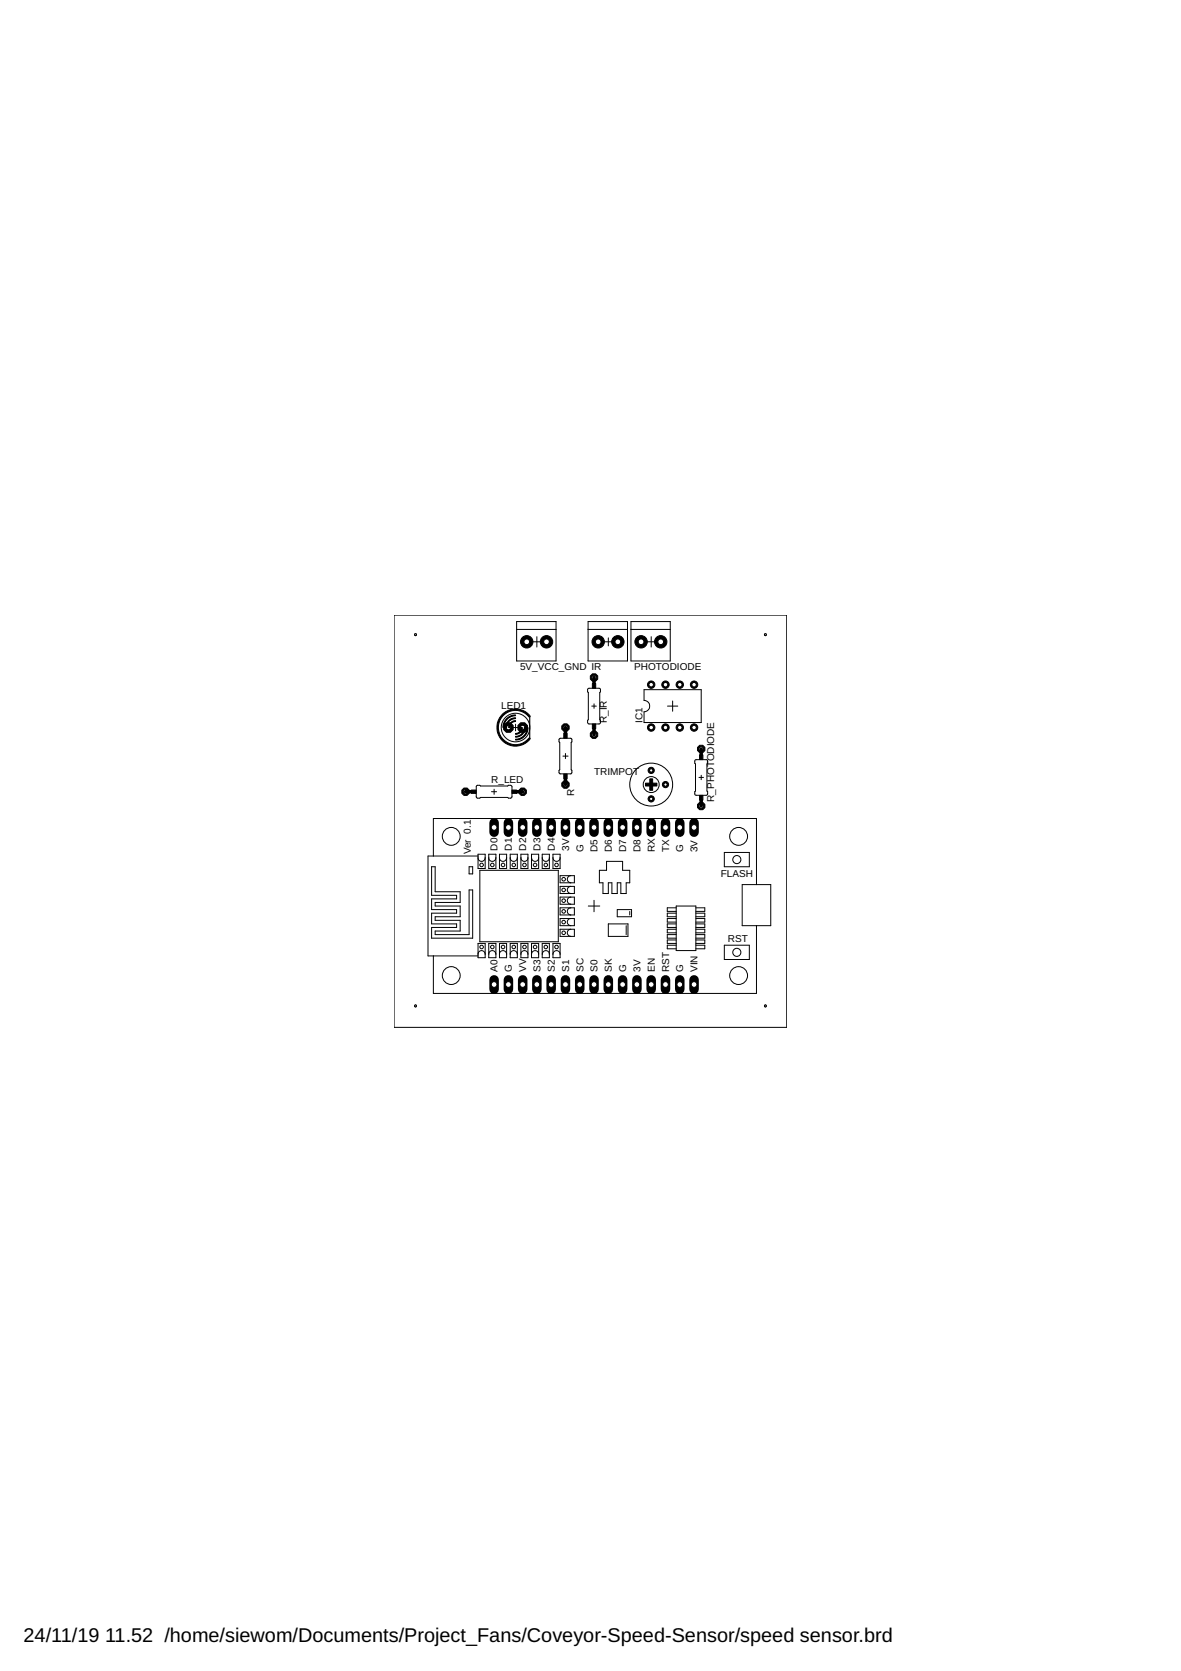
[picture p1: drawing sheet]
<svg xmlns="http://www.w3.org/2000/svg" width="210mm" height="297mm" viewBox="0 0 210 297" stroke-linecap="round" stroke-linejoin="round" font-family="sans-serif">
<circle cx="115.7" cy="129.3" r=".66" fill="#000" stroke="#000" stroke-width=".18"/>
<circle cx="115.7" cy="129.3" r=".4" fill="#fff" stroke="#000" stroke-width=".18"/>
<circle cx="118.3" cy="129.3" r=".66" fill="#000" stroke="#000" stroke-width=".18"/>
<circle cx="118.3" cy="129.3" r=".4" fill="#fff" stroke="#000" stroke-width=".18"/>
<circle cx="118.3" cy="121.7" r=".66" fill="#000" stroke="#000" stroke-width=".18"/>
<circle cx="118.3" cy="121.7" r=".4" fill="#fff" stroke="#000" stroke-width=".18"/>
<circle cx="115.7" cy="121.7" r=".66" fill="#000" stroke="#000" stroke-width=".18"/>
<circle cx="115.7" cy="121.7" r=".4" fill="#fff" stroke="#000" stroke-width=".18"/>
<circle cx="120.8" cy="129.3" r=".66" fill="#000" stroke="#000" stroke-width=".18"/>
<circle cx="120.8" cy="129.3" r=".4" fill="#fff" stroke="#000" stroke-width=".18"/>
<circle cx="123.4" cy="129.3" r=".66" fill="#000" stroke="#000" stroke-width=".18"/>
<circle cx="123.4" cy="129.3" r=".4" fill="#fff" stroke="#000" stroke-width=".18"/>
<circle cx="120.8" cy="121.7" r=".66" fill="#000" stroke="#000" stroke-width=".18"/>
<circle cx="120.8" cy="121.7" r=".4" fill="#fff" stroke="#000" stroke-width=".18"/>
<circle cx="123.4" cy="121.7" r=".66" fill="#000" stroke="#000" stroke-width=".18"/>
<circle cx="123.4" cy="121.7" r=".4" fill="#fff" stroke="#000" stroke-width=".18"/>
<circle cx="90.4" cy="129.3" r=".92" fill="#000" stroke="#000" stroke-width=".18"/>
<circle cx="90.4" cy="129.3" r=".4" fill="#fff" stroke="#000" stroke-width=".18"/>
<circle cx="92.9" cy="129.3" r=".92" fill="#000" stroke="#000" stroke-width=".18"/>
<circle cx="92.9" cy="129.3" r=".4" fill="#fff" stroke="#000" stroke-width=".18"/>
<circle cx="100.5" cy="129.3" r=".71" fill="#000" stroke="#000" stroke-width=".18"/>
<circle cx="100.5" cy="129.3" r=".4" fill="#fff" stroke="#000" stroke-width=".18"/>
<circle cx="100.5" cy="139.5" r=".71" fill="#000" stroke="#000" stroke-width=".18"/>
<circle cx="100.5" cy="139.5" r=".4" fill="#fff" stroke="#000" stroke-width=".18"/>
<circle cx="115.7" cy="142" r=".55" fill="#000" stroke="#000" stroke-width=".18"/>
<circle cx="115.7" cy="142" r=".3" fill="#fff" stroke="#000" stroke-width=".18"/>
<circle cx="118.3" cy="139.5" r=".55" fill="#000" stroke="#000" stroke-width=".18"/>
<circle cx="118.3" cy="139.5" r=".3" fill="#fff" stroke="#000" stroke-width=".18"/>
<circle cx="115.7" cy="136.9" r=".55" fill="#000" stroke="#000" stroke-width=".18"/>
<circle cx="115.7" cy="136.9" r=".3" fill="#fff" stroke="#000" stroke-width=".18"/>
<circle cx="82.7" cy="140.7" r=".71" fill="#000" stroke="#000" stroke-width=".18"/>
<circle cx="82.7" cy="140.7" r=".4" fill="#fff" stroke="#000" stroke-width=".18"/>
<circle cx="92.9" cy="140.7" r=".71" fill="#000" stroke="#000" stroke-width=".18"/>
<circle cx="92.9" cy="140.7" r=".4" fill="#fff" stroke="#000" stroke-width=".18"/>
<circle cx="105.6" cy="130.6" r=".71" fill="#000" stroke="#000" stroke-width=".18"/>
<circle cx="105.6" cy="130.6" r=".4" fill="#fff" stroke="#000" stroke-width=".18"/>
<circle cx="105.6" cy="120.4" r=".71" fill="#000" stroke="#000" stroke-width=".18"/>
<circle cx="105.6" cy="120.4" r=".4" fill="#fff" stroke="#000" stroke-width=".18"/>
<circle cx="124.6" cy="143.3" r=".71" fill="#000" stroke="#000" stroke-width=".18"/>
<circle cx="124.6" cy="143.3" r=".4" fill="#fff" stroke="#000" stroke-width=".18"/>
<circle cx="124.6" cy="133.1" r=".71" fill="#000" stroke="#000" stroke-width=".18"/>
<circle cx="124.6" cy="133.1" r=".4" fill="#fff" stroke="#000" stroke-width=".18"/>
<path d="M87.8 174.2v1.7" fill="none" stroke="#000" stroke-width="1.7"/>
<circle cx="87.8" cy="175" r=".51" fill="#fff" stroke="#000" stroke-width=".18"/>
<path d="M90.4 174.2v1.7" fill="none" stroke="#000" stroke-width="1.7"/>
<circle cx="90.4" cy="175" r=".51" fill="#fff" stroke="#000" stroke-width=".18"/>
<path d="M92.9 174.2v1.7" fill="none" stroke="#000" stroke-width="1.7"/>
<circle cx="92.9" cy="175" r=".51" fill="#fff" stroke="#000" stroke-width=".18"/>
<path d="M95.4 174.2v1.7" fill="none" stroke="#000" stroke-width="1.7"/>
<circle cx="95.4" cy="175" r=".51" fill="#fff" stroke="#000" stroke-width=".18"/>
<path d="M98 174.2v1.7" fill="none" stroke="#000" stroke-width="1.7"/>
<circle cx="98" cy="175" r=".51" fill="#fff" stroke="#000" stroke-width=".18"/>
<path d="M100.5 174.2v1.7" fill="none" stroke="#000" stroke-width="1.7"/>
<circle cx="100.5" cy="175" r=".51" fill="#fff" stroke="#000" stroke-width=".18"/>
<path d="M103 174.2v1.7" fill="none" stroke="#000" stroke-width="1.7"/>
<circle cx="103" cy="175" r=".51" fill="#fff" stroke="#000" stroke-width=".18"/>
<path d="M105.6 174.2v1.7" fill="none" stroke="#000" stroke-width="1.7"/>
<circle cx="105.6" cy="175" r=".51" fill="#fff" stroke="#000" stroke-width=".18"/>
<path d="M108.1 174.2v1.7" fill="none" stroke="#000" stroke-width="1.7"/>
<circle cx="108.1" cy="175" r=".51" fill="#fff" stroke="#000" stroke-width=".18"/>
<path d="M110.7 174.2v1.7" fill="none" stroke="#000" stroke-width="1.7"/>
<circle cx="110.7" cy="175" r=".51" fill="#fff" stroke="#000" stroke-width=".18"/>
<path d="M113.2 174.2v1.7" fill="none" stroke="#000" stroke-width="1.7"/>
<circle cx="113.2" cy="175" r=".51" fill="#fff" stroke="#000" stroke-width=".18"/>
<path d="M115.7 174.2v1.7" fill="none" stroke="#000" stroke-width="1.7"/>
<circle cx="115.7" cy="175" r=".51" fill="#fff" stroke="#000" stroke-width=".18"/>
<path d="M118.3 174.2v1.7" fill="none" stroke="#000" stroke-width="1.7"/>
<circle cx="118.3" cy="175" r=".51" fill="#fff" stroke="#000" stroke-width=".18"/>
<path d="M120.8 174.2v1.7" fill="none" stroke="#000" stroke-width="1.7"/>
<circle cx="120.8" cy="175" r=".51" fill="#fff" stroke="#000" stroke-width=".18"/>
<path d="M123.4 174.2v1.7" fill="none" stroke="#000" stroke-width="1.7"/>
<circle cx="123.4" cy="175" r=".51" fill="#fff" stroke="#000" stroke-width=".18"/>
<path d="M123.4 146.3v1.6" fill="none" stroke="#000" stroke-width="1.7"/>
<circle cx="123.4" cy="147.1" r=".51" fill="#fff" stroke="#000" stroke-width=".18"/>
<path d="M120.8 146.3v1.6" fill="none" stroke="#000" stroke-width="1.7"/>
<circle cx="120.8" cy="147.1" r=".51" fill="#fff" stroke="#000" stroke-width=".18"/>
<path d="M118.3 146.3v1.6" fill="none" stroke="#000" stroke-width="1.7"/>
<circle cx="118.3" cy="147.1" r=".51" fill="#fff" stroke="#000" stroke-width=".18"/>
<path d="M115.7 146.3v1.6" fill="none" stroke="#000" stroke-width="1.7"/>
<circle cx="115.7" cy="147.1" r=".51" fill="#fff" stroke="#000" stroke-width=".18"/>
<path d="M113.2 146.3v1.6" fill="none" stroke="#000" stroke-width="1.7"/>
<circle cx="113.2" cy="147.1" r=".51" fill="#fff" stroke="#000" stroke-width=".18"/>
<path d="M110.7 146.3v1.6" fill="none" stroke="#000" stroke-width="1.7"/>
<circle cx="110.7" cy="147.1" r=".51" fill="#fff" stroke="#000" stroke-width=".18"/>
<path d="M108.1 146.3v1.6" fill="none" stroke="#000" stroke-width="1.7"/>
<circle cx="108.1" cy="147.1" r=".51" fill="#fff" stroke="#000" stroke-width=".18"/>
<path d="M105.6 146.3v1.6" fill="none" stroke="#000" stroke-width="1.7"/>
<circle cx="105.6" cy="147.1" r=".51" fill="#fff" stroke="#000" stroke-width=".18"/>
<path d="M103 146.3v1.6" fill="none" stroke="#000" stroke-width="1.7"/>
<circle cx="103" cy="147.1" r=".51" fill="#fff" stroke="#000" stroke-width=".18"/>
<path d="M100.5 146.3v1.6" fill="none" stroke="#000" stroke-width="1.7"/>
<circle cx="100.5" cy="147.1" r=".51" fill="#fff" stroke="#000" stroke-width=".18"/>
<path d="M98 146.3v1.6" fill="none" stroke="#000" stroke-width="1.7"/>
<circle cx="98" cy="147.1" r=".51" fill="#fff" stroke="#000" stroke-width=".18"/>
<path d="M95.4 146.3v1.6" fill="none" stroke="#000" stroke-width="1.7"/>
<circle cx="95.4" cy="147.1" r=".51" fill="#fff" stroke="#000" stroke-width=".18"/>
<path d="M92.9 146.3v1.6" fill="none" stroke="#000" stroke-width="1.7"/>
<circle cx="92.9" cy="147.1" r=".51" fill="#fff" stroke="#000" stroke-width=".18"/>
<path d="M90.4 146.3v1.6" fill="none" stroke="#000" stroke-width="1.7"/>
<circle cx="90.4" cy="147.1" r=".51" fill="#fff" stroke="#000" stroke-width=".18"/>
<path d="M87.8 146.3v1.6" fill="none" stroke="#000" stroke-width="1.7"/>
<circle cx="87.8" cy="147.1" r=".51" fill="#fff" stroke="#000" stroke-width=".18"/>
<circle cx="106.3" cy="114.1" r="1.1" fill="#000" stroke="#000" stroke-width=".18"/>
<circle cx="106.3" cy="114.1" r=".51" fill="#fff" stroke="#000" stroke-width=".18"/>
<circle cx="109.8" cy="114.1" r="1.1" fill="#000" stroke="#000" stroke-width=".18"/>
<circle cx="109.8" cy="114.1" r=".51" fill="#fff" stroke="#000" stroke-width=".18"/>
<circle cx="113.9" cy="114.1" r="1.1" fill="#000" stroke="#000" stroke-width=".18"/>
<circle cx="113.9" cy="114.1" r=".51" fill="#fff" stroke="#000" stroke-width=".18"/>
<circle cx="117.4" cy="114.1" r="1.1" fill="#000" stroke="#000" stroke-width=".18"/>
<circle cx="117.4" cy="114.1" r=".51" fill="#fff" stroke="#000" stroke-width=".18"/>
<circle cx="93.6" cy="114.1" r="1.1" fill="#000" stroke="#000" stroke-width=".18"/>
<circle cx="93.6" cy="114.1" r=".51" fill="#fff" stroke="#000" stroke-width=".18"/>
<circle cx="97.1" cy="114.1" r="1.1" fill="#000" stroke="#000" stroke-width=".18"/>
<circle cx="97.1" cy="114.1" r=".51" fill="#fff" stroke="#000" stroke-width=".18"/>
<g fill="none" stroke="#000" stroke-width=".18">
<path d="M70 109.3h69.8v73.3h-69.8zM91.8 110.5h7v7h-7zM91.8 111.9h7M94.5 114.1h1.9M95.4 113.2v1.8M104.5 110.5h7v7h-7zM104.5 111.9h7M107.4 114.1h1.4M108.1 113.4v1.4M112.1 110.5h7v7h-7zM112.1 111.9h7M114.8 114.1h1.8"/>
<path d="M115.7 113.2v1.8M84.7 139.7l.6-.1 .1 .1h4.8l.2-.1h.4l.2 .2v1.9l-.3 .2h-.3l-.2-.1h-4.8l-.1 .1h-.5l-.2-.3zM91 129.3h1.2M91.6 128.7v1.2M99.4 131.3l2-.1 .2 .2v.5l-.1 .1v4.8l.1 .1v.4l-.1 .3h-2l-.1-.2v-.5l.1-.1v-4.8l-.1-.1zM100.1 134.4h.9M100.5 133.9v1M104.5 122.4l2-.1 .2 .2v.5l-.1 .1v4.8l.1 .2v.3l-.1 .3h-1.9l-.2-.2-.1-.4 .2-.2v-4.8l-.2-.1zM105.2 125.5h.8M105.6 125.1v.8M114.5 122.6h10.1v5.8h-10.1v-1.9a1.02 1.02 0 0 0 1-1 1.02 1.02 0 0 0-1-1zM115 139.5h1.5"/>
<path d="M115.7 138.7v1.6M118.6 125.5h1.9M119.5 124.6v1.8M123.5 135.1l2.1-.1 .2 .2v.5l-.2 .1v4.8l.2 .1v.4l-.2 .3h-1.9l-.2-.2v-.5l.1-.1zM124.2 138.2h.8M124.6 137.8v.8M76.7 154.1h.6v4.4h4.5v1.9h-4.5v.7h4.5v1.9h-4.5v.6h4.5v1.9h-4.5v.6h6.1v-7.9h.6v8.6h-7.3v-1.9h4.5v-.7h-4.5v-1.9h4.5v-.6h-4.5v-1.9h4.5v-.6h-4.5zM77 152.2v-6.7h57.5v11.7M83.4 154.1h.6v1.2h-.6zM85 152.5a.63 .63 0 0 0 .6 .6 .63 .63 0 0 0 .6-.6M85 152.2h-8.9v17.7h8.9M85 151.8h1.2v2.6h-1.2z"/>
<path d="M85.3 154.7h13.9v12.7h-13.9zM86.9 152.5a.63 .63 0 0 0 .6 .6 .63 .63 0 0 0 .6-.6M86.9 151.8h1.2v2.6h-1.2zM87.4 140.7h.9M87.8 140.3v.9M88.8 152.5a.63 .63 0 0 0 .6 .6 .63 .63 0 0 0 .6-.6M88.8 151.8h1.2v2.6h-1.2zM90.7 152.5a.63 .63 0 0 0 .6 .6 .63 .63 0 0 0 .6-.6M90.7 151.8h1.2v2.6h-1.2zM92.6 152.5a.62 .62 0 0 0 .6 .6 .62 .62 0 0 0 .6-.6M92.6 151.8h1.2v2.6h-1.2zM94.5 152.5a.63 .63 0 0 0 .6 .6 .63 .63 0 0 0 .6-.6"/>
<path d="M94.5 151.8h1.2v2.6h-1.2zM96.4 152.5a.63 .63 0 0 0 .6 .6 .63 .63 0 0 0 .6-.6M96.4 151.8h1.2v2.6h-1.2zM98.3 152.5a.63 .63 0 0 0 .6 .6 .63 .63 0 0 0 .6-.6M98.3 151.8h1.2v2.6h-1.2zM99.5 155.7h2.6v1.2h-2.6zM99.5 157.6h2.6v1.2h-2.6zM99.5 159.5h2.6v1.2h-2.6zM101.5 159.5a.63 .63 0 0 0-.7 .6 .63 .63 0 0 0 .7 .6M101.5 157.6a.63 .63 0 0 0-.7 .6 .63 .63 0 0 0 .7 .6M101.5 155.7a.63 .63 0 0 0-.7 .6 .63 .63 0 0 0 .7 .6M107.8 153.1h2.9v1.6h1.2v2.2h-.6v1.9h-1v-1.9h-.6v1.9h-.9v-1.9h-.7v1.9h-.9v-1.9h-.7v-2.2h1.3z"/>
<path d="M128.7 151.5h4.5v2.6h-4.5zM131.9 157.2h5.1v7.3h-5.1zM85 169.6a.63 .63 0 0 1 .6-.6 .63 .63 0 0 1 .6 .6M85 167.7h1.2v2.5h-1.2zM86.9 169.6a.63 .63 0 0 1 .6-.6 .63 .63 0 0 1 .6 .6M86.9 167.7h1.2v2.5h-1.2zM88.8 169.6a.63 .63 0 0 1 .6-.6 .63 .63 0 0 1 .6 .6M88.8 167.7h1.2v2.5h-1.2zM90.7 169.6a.63 .63 0 0 1 .6-.6 .63 .63 0 0 1 .6 .6M90.7 167.7h1.2v2.5h-1.2zM92.6 169.6a.62 .62 0 0 1 .6-.6 .62 .62 0 0 1 .6 .6M92.6 167.7h1.2v2.5h-1.2z"/>
<path d="M94.5 169.6a.63 .63 0 0 1 .6-.6 .63 .63 0 0 1 .6 .6M94.5 167.7h1.2v2.5h-1.2zM96.4 169.6a.63 .63 0 0 1 .6-.6 .63 .63 0 0 1 .6 .6M96.4 167.7h1.2v2.5h-1.2zM98.3 169.6a.63 .63 0 0 1 .6-.6 .63 .63 0 0 1 .6 .6M98.3 167.7h1.2v2.5h-1.2zM99.5 163.3h2.6v1.2h-2.6zM99.5 161.4h2.6v1.2h-2.6zM99.5 165.2h2.6v1.3h-2.6zM101.5 165.2a.63 .63 0 0 0-.7 .6 .63 .63 0 0 0 .7 .7M101.5 163.3a.63 .63 0 0 0-.7 .6 .63 .63 0 0 0 .7 .6M101.5 161.4a.63 .63 0 0 0-.7 .6 .63 .63 0 0 0 .7 .6"/>
<path d="M104.6 161.1h2M105.6 160v2.1M108.1 164.2h3.5v2.3h-3.5zM109.7 161.7h2.5v1.3h-2.5zM111.3 164.5v1.6M111.9 162v.6M120.2 167.1h-1.6v.6h1.6M120.2 165.2h-1.6v.6h1.6M120.2 163.3h-1.6v.6h1.6M120.2 161.4h-1.6v.6h1.6M120.2 166.1h-1.6v.7h1.6M120.2 164.2h-1.6v.7h1.6"/>
<path d="M120.2 162.3h-1.6v.7h1.6M120.2 161.1h3.5v7.9h-3.5zM120.2 168h-1.6v.7h1.6M123.7 167.1h1.6v.6h-1.6M123.7 165.2h1.6v.6h-1.6M123.7 163.3h1.6v.6h-1.6M123.7 161.4h1.6v.6h-1.6M123.7 166.1h1.6v.7h-1.6M123.7 164.2h1.6v.7h-1.6M123.7 162.3h1.6v.7h-1.6M123.7 168h1.6v.7h-1.6M128.7 168h4.5v2.6h-4.5z"/>
<path d="M134.5 164.5v12.1h-57.5v-6.7"/>
<circle cx="73.9" cy="112.8" r=".17"/>
<circle cx="91.6" cy="129.3" r="2.54"/>
<circle cx="115.7" cy="139.5" r="3.8"/>
<circle cx="115.7" cy="139.5" r="1.42"/>
<circle cx="80.2" cy="148.7" r="1.59"/>
<circle cx="85.6" cy="153.8" r=".32"/>
<circle cx="87.5" cy="153.8" r=".32"/>
<circle cx="89.4" cy="153.8" r=".32"/>
<circle cx="91.3" cy="153.8" r=".32"/>
<circle cx="93.2" cy="153.8" r=".32"/>
<circle cx="95.1" cy="153.8" r=".32"/>
<circle cx="97" cy="153.8" r=".32"/>
<circle cx="98.9" cy="153.8" r=".32"/>
<circle cx="100.2" cy="156.3" r=".32"/>
<circle cx="100.2" cy="158.2" r=".32"/>
<circle cx="131" cy="152.8" r=".72"/>
<circle cx="131.3" cy="148.7" r="1.59"/>
<circle cx="80.2" cy="173.4" r="1.59"/>
<circle cx="85.6" cy="168.3" r=".32"/>
<circle cx="87.5" cy="168.3" r=".32"/>
<circle cx="89.4" cy="168.3" r=".32"/>
<circle cx="91.3" cy="168.3" r=".32"/>
<circle cx="93.2" cy="168.3" r=".32"/>
<circle cx="95.1" cy="168.3" r=".32"/>
<circle cx="97" cy="168.3" r=".32"/>
<circle cx="98.9" cy="168.3" r=".32"/>
<circle cx="100.2" cy="165.8" r=".32"/>
<circle cx="100.2" cy="160.1" r=".32"/>
<circle cx="100.2" cy="162" r=".32"/>
<circle cx="100.2" cy="163.9" r=".32"/>
<circle cx="131" cy="169.3" r=".72"/>
<circle cx="131.3" cy="173.4" r="1.59"/>
</g>
<path d="M94.1 127.4v3.8" fill="none" stroke="#000" stroke-width=".21"/>
<g fill="#000" stroke="#000" stroke-width=".18">
<path d="M90.8 128.5l.4-.3 .4-.1v.1a1.08 1.08 0 0 0-1 1.1h-.2v-.1z" fill-rule="evenodd"/>
<path d="M91.6 130.4a1.09 1.09 0 0 0 1.1-1.1h.1a1.16 1.16 0 0 1-1.2 1.2z" fill-rule="evenodd"/>
<path d="M90.3 128.2a1.65 1.65 0 0 1 1.3-.6v.1a1.59 1.59 0 0 0-1.6 1.6h-.1l.1-.5z" fill-rule="evenodd"/>
<path d="M91.6 130.9a1.59 1.59 0 0 0 1.6-1.6h.1a1.68 1.68 0 0 1-1.7 1.7z" fill-rule="evenodd"/>
<path d="M90 127.7l1-.6h.6v.1a2.08 2.08 0 0 0-2.1 2.1h-.1l.1-.6z" fill-rule="evenodd"/>
<path d="M93.7 129.3h.2a2.2 2.2 0 0 1-2.3 2.3v-.2a2.08 2.08 0 0 0 2.1-2.1z" fill-rule="evenodd"/>
<path d="M89.5 126.8a3.3 3.3 0 0 1 4.8 .5l-.2 .2a3.1 3.1 0 0 0-4.5-.4 3.1 3.1 0 0 0 0 4.5 3.1 3.1 0 0 0 4.5-.5l.2 .2a3.3 3.3 0 0 1-5 .4 3.3 3.3 0 0 1 .2-4.9z" fill-rule="evenodd"/>
</g>
<path d="M100.2 137.6h.6v.8h-.6zM100.2 130.4h.6v.8h-.6zM105.3 121.5h.6v.8h-.6zM105.3 128.7h.6v.8h-.6zM114.7 139.2h2.1v.5h-2.1zM115.5 138.5h.5v2h-.5zM124.3 134.2h.6v.8h-.6zM83.8 140.4h.8v.6h-.8zM91 140.4h.8v.6h-.8zM124.3 141.4h.6v.8h-.6z" fill="#000" stroke="#000" stroke-width=".18"/>
<path d="M100.5 129.3v1M100.5 138.5v1M105.6 120.4v1.1M105.6 129.6v1M124.6 133.1v1.1M82.7 140.7h1.1M91.9 140.7h1M124.6 142.3v1" fill="none" stroke="#000" stroke-width=".61"/>
<circle cx="73.9" cy="112.8" r=".17" fill="#fff" stroke="#000" stroke-width=".18"/>
<circle cx="136" cy="112.8" r=".17" fill="none" stroke="#000" stroke-width=".18"/>
<circle cx="136" cy="112.8" r=".17" fill="#fff" stroke="#000" stroke-width=".18"/>
<circle cx="136" cy="178.8" r=".17" fill="none" stroke="#000" stroke-width=".18"/>
<circle cx="136" cy="178.8" r=".17" fill="#fff" stroke="#000" stroke-width=".18"/>
<circle cx="73.9" cy="178.8" r=".17" fill="none" stroke="#000" stroke-width=".18"/>
<circle cx="73.9" cy="178.8" r=".17" fill="#fff" stroke="#000" stroke-width=".18"/>
<g font-size="3.5">
<text x="4.2" y="291.8">24/11/19</text>
<text x="18.7" y="291.8">11.52 /home/siewom/Documents/Project_Fans/Coveyor-Speed-Sensor/speed sensor.brd</text>
</g>
<g font-size="1.8">
<text x="92.4" y="119.1">5V_VCC_GND IR</text>
<text x="112.7" y="119.1">PHOTODIODE</text>
<text x="89.1" y="126">LED1</text>
<text x="107.9" y="128.6" transform="rotate(-90 107.9 128.6)">R_IR</text>
<text x="114.2" y="128.4" transform="rotate(-90 114.2 128.4)">IC1</text>
<text x="105.6" y="137.8">TRIMPOT</text>
<text x="87.3" y="139.2">R_LED</text>
<text x="102" y="141.5" transform="rotate(-90 102 141.5)">R</text>
<text x="126.9" y="142.5" transform="rotate(-90 126.9 142.5)">R_PHOTODIODE</text>
<text x="83.7" y="151.8" transform="rotate(-90 83.7 151.8)">Ver 0.1</text>
<text x="88.4" y="151.2" transform="rotate(-90 88.4 151.2)">D0</text>
<text x="91" y="151.2" transform="rotate(-90 91 151.2)">D1</text>
<text x="93.5" y="151.2" transform="rotate(-90 93.5 151.2)">D2</text>
<text x="96.1" y="151.2" transform="rotate(-90 96.1 151.2)">D3</text>
<text x="98.6" y="151.2" transform="rotate(-90 98.6 151.2)">D4</text>
<text x="101.1" y="151.2" transform="rotate(-90 101.1 151.2)">3V</text>
<text x="103.7" y="151.5" transform="rotate(-90 103.7 151.5)">G</text>
<text x="106.2" y="151.5" transform="rotate(-90 106.2 151.5)">D5</text>
<text x="108.8" y="151.5" transform="rotate(-90 108.8 151.5)">D6</text>
<text x="111.3" y="151.5" transform="rotate(-90 111.3 151.5)">D7</text>
<text x="113.8" y="151.5" transform="rotate(-90 113.8 151.5)">D8</text>
<text x="116.4" y="151.5" transform="rotate(-90 116.4 151.5)">RX</text>
<text x="118.9" y="151.5" transform="rotate(-90 118.9 151.5)">TX</text>
<text x="121.4" y="151.5" transform="rotate(-90 121.4 151.5)">G</text>
<text x="124" y="151.5" transform="rotate(-90 124 151.5)">3V</text>
<text x="128.1" y="156">FLASH</text>
<text x="129.4" y="167.4">RST</text>
<text x="88.4" y="172.8" transform="rotate(-90 88.4 172.8)">A0</text>
<text x="91" y="172.8" transform="rotate(-90 91 172.8)">G</text>
<text x="93.5" y="172.8" transform="rotate(-90 93.5 172.8)">VV</text>
<text x="96.1" y="172.8" transform="rotate(-90 96.1 172.8)">S3</text>
<text x="98.6" y="172.8" transform="rotate(-90 98.6 172.8)">S2</text>
<text x="101.1" y="172.8" transform="rotate(-90 101.1 172.8)">S1</text>
<text x="103.7" y="172.8" transform="rotate(-90 103.7 172.8)">SC</text>
<text x="106.2" y="172.8" transform="rotate(-90 106.2 172.8)">S0</text>
<text x="108.8" y="172.8" transform="rotate(-90 108.8 172.8)">SK</text>
<text x="111.3" y="172.8" transform="rotate(-90 111.3 172.8)">G</text>
<text x="113.8" y="172.8" transform="rotate(-90 113.8 172.8)">3V</text>
<text x="116.4" y="172.8" transform="rotate(-90 116.4 172.8)">EN</text>
<text x="118.9" y="172.8" transform="rotate(-90 118.9 172.8)">RST</text>
<text x="121.4" y="172.8" transform="rotate(-90 121.4 172.8)">G</text>
<text x="124" y="172.8" transform="rotate(-90 124 172.8)">VIN</text>
</g>
</svg>
